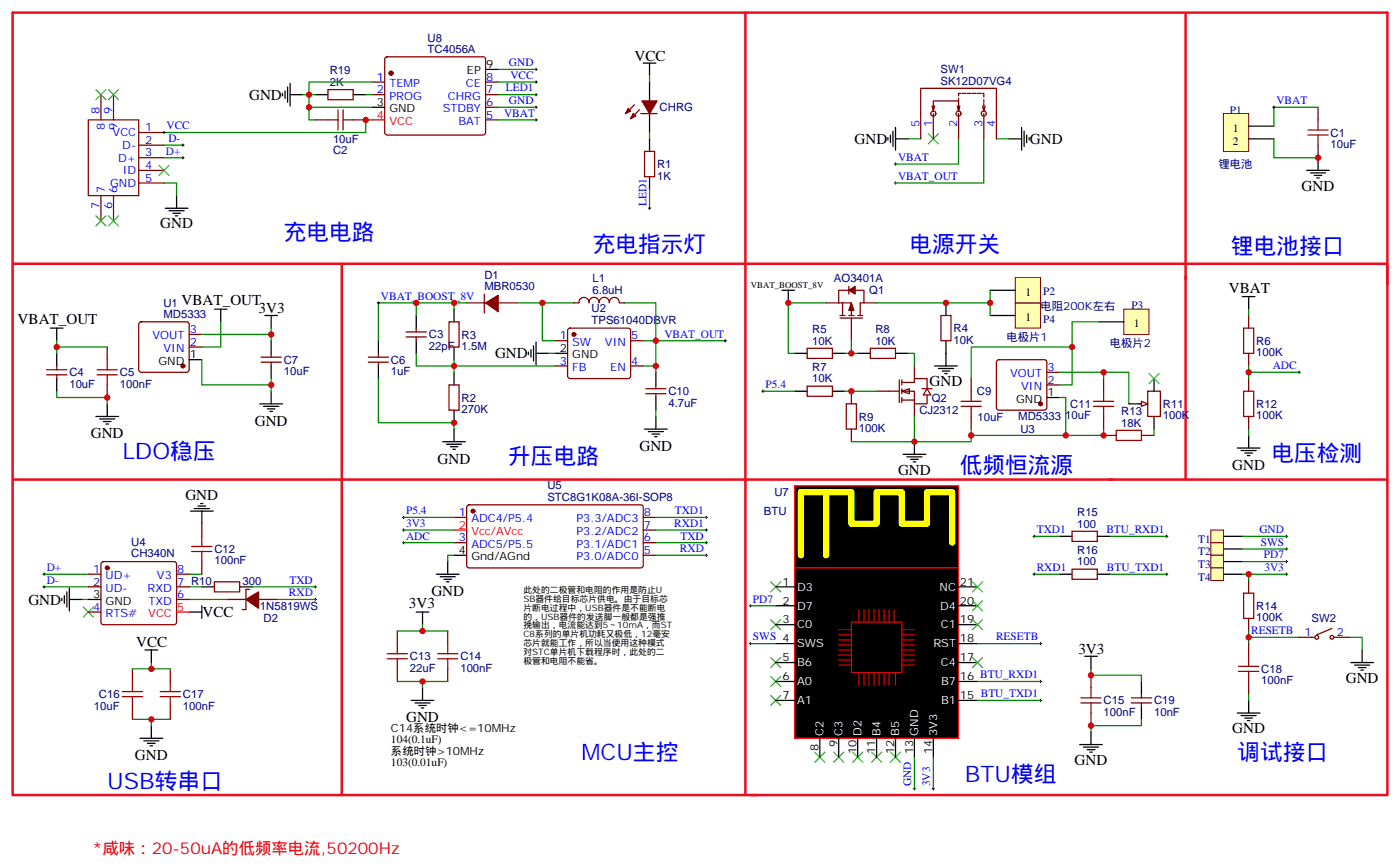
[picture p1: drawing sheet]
<svg xmlns="http://www.w3.org/2000/svg" width="392mm" height="242mm" viewBox="0 0 392 242" stroke-linecap="round" stroke-linejoin="round" font-family="sans-serif">
<path d="M208.5 3.5v74.1M331.6 3.9v130.2M3.9 73.7h384.2M95.6 73.7v148.5M208.5 78v144.2M388.1 79.4v-75.9h-384.6v218.7h208.2M388.1 74.1v148.1h-178.2M3.9 134.1h383.8" fill="none" stroke="#ed0d21" stroke-width=".71"/>
<path d="M342.2 31.8h7v10.5h-7z" fill="#ffffb0" stroke="#800000" stroke-width=".28"/>
<path d="M349.2 35.3h7.1M349.2 38.8h7.1M342.2 153.5h5.3" fill="none" stroke="#000" stroke-width=".35"/>
<path d="M338.7 151.7h3.5v3.5h-3.5z" fill="#ffffb0" stroke="#800000" stroke-width=".28"/>
<path d="M342.2 157h5.3" fill="none" stroke="#000" stroke-width=".35"/>
<path d="M338.7 155.2h3.5v3.6h-3.5z" fill="#ffffb0" stroke="#800000" stroke-width=".28"/>
<path d="M342.2 160.5h5.3" fill="none" stroke="#000" stroke-width=".35"/>
<path d="M338.7 158.8h3.5v3.5h-3.5z" fill="#ffffb0" stroke="#800000" stroke-width=".28"/>
<path d="M342.2 149.9h5.3" fill="none" stroke="#000" stroke-width=".35"/>
<g fill="#ffffb0" stroke="#800000" stroke-width=".28">
<path d="M338.7 148.2h3.5v3.5h-3.5z"/>
<path d="M284 84.7h7v7h-7z"/>
</g>
<path d="M276.9 88.2h7.1" fill="none" stroke="#000" stroke-width=".35"/>
<path d="M314.3 86.4h7.1v7.1h-7.1z" fill="#ffffb0" stroke="#800000" stroke-width=".28"/>
<path d="M307.3 90h7" fill="none" stroke="#000" stroke-width=".35"/>
<path d="M284 77.6h7v7.1h-7z" fill="#ffffb0" stroke="#800000" stroke-width=".28"/>
<g fill="none" stroke="#000" stroke-width=".35">
<path d="M135.8 19.4h3.5M179.9 17.6h3.5M181.7 17.6v3.6M79 26.1v.7M79.7 25.4v2.1M80.4 24.3v4.3M81.1 26.5h3.6M81.1 23.3v6.3M88.2 26.5h3.5M98.8 26.5h3.5M104.1 30h3.5M181.7 38.8v3.5"/>
<path d="M248.4 38.5v.7M249.1 37.7v2.2M249.8 36.7v4.2M250.5 38.8h3.5M250.5 35.6v6.4M282.2 38.8h3.6M285.8 35.6v6.4M286.5 36.7v4.2M287.2 37.7v2.2M287.9 38.5v.7M181.7 49.4v3.5M14.1 91.7h3.5"/>
<path d="M15.9 91.7v3.5M15.9 98.8v3.5M60 86.4h3.5M61.7 86.4v3.6M74.1 88.2h3.5M75.8 88.2v3.5M75.8 95.2v3.6M105.8 95.2v3.6M116.4 88.2v3.5M116.4 95.2v3.6M127 86.4v3.6M127 97v3.5"/>
<path d="M147.8 98.4v.7M148.5 97.7v2.1M149.2 96.7v4.2M149.9 98.8h3.6M149.9 95.6v6.4M155.2 98.8h3.5M222.2 98.8h3.6M232.8 98.8h3.6M239.9 98.8h3.5M250.5 98.8h3.5M264.6 84.7v3.5M264.6 95.2v3.6"/>
<path d="M276.9 81.1h7.1M15.9 105.8v3.6M26.8 116.4h6.4M27.9 117.1h4.2M28.9 117.8h2.1M29.6 118.5h.7M30 112.9v3.5M52.9 100.5h3.5M72.7 112.9h6.3M73.7 113.6h4.3M74.8 114.3h2.1M75.5 115h.7"/>
<path d="M75.8 102.3v3.5M75.8 109.4v3.5M105.8 102.3v3.5M127 104.1v3.5M127 114.7v3.5M127 119.9v3.6M180.3 119.9h6.3M183.4 104.1v3.5M183.4 111.1v3.6M183.4 116.4v3.5M222.2 109.4h3.6M232.8 109.4h3.6"/>
<path d="M292.8 111.1h3.5M123.8 123.5h6.4M124.9 124.2h4.2M125.9 124.9h2.2M126.6 125.6h.8M181.3 120.6h4.3M182.4 121.4h2.1M183.1 122.1h.7"/>
</g>
<g fill="#870000" stroke="#870000" stroke-width=".35">
<path d="M135.8 84.7l3.5-2.1v4.5z"/>
<path d="M238.1 84.7l.7 2.1h-1.4z"/>
<path d="M237.4 81.1l1.8-1v2.1z"/>
<circle cx="109.4" cy="20.5" r=".53"/>
<circle cx="51.2" cy="102.3" r=".53"/>
<circle cx="160.5" cy="93.5" r=".53"/>
<circle cx="291" cy="112.9" r=".53"/>
</g>
<g fill="none" stroke="#870000" stroke-width=".35">
<path d="M107.8 16.1l.5-.2h26.8l.5 .2 .2 .5v20.4l-.2 .5-.5 .2h-26.8l-.5-.2-.2-.5v-20.4zM88.2 33.5h3.5M91.7 25h7.1v2.9h-7.1zM98.8 33.5h3.5M104.1 22.9h3.5M104.1 26.5h3.5M135.8 22.9h3.5M135.8 26.5h3.5M135.8 33.5h3.5M135.8 30h3.5M368.7 30v3.5M180.3 42.3h2.8v7.1h-2.8z"/>
<path d="M368.7 40.6v3.5M30 97v3.5M39 90.2l.5-.2h12.7l.5 .2 .2 .5v12.7l-.2 .5-.5 .2h-12.7l-.5-.3-.2-.4v-12.7zM52.9 97h3.5M52.9 93.5h3.5M73 99.8h5.7M75.8 98.8v1M103 99.8h5.7M105.8 98.8v1M113.6 94.2h5.6M113.6 92.8h5.6M116.4 91.7v1.1"/>
<path d="M116.4 94.2v1M125.6 90h2.8v7h-2.8zM130.5 84.7h5.3M135.5 82.2v5.3M139.3 84.7h5.3M155.2 95.2h3.5M159 91.9l.5-.2h16.2l.5 .2 .2 .5v12.7l-.2 .5-.5 .2h-16.2l-.5-.2-.3-.5v-12.7zM160.5 84.7h1.4M167.6 84.6a1.41 1.41 0 0 0-1.5-1.5 1.41 1.41 0 0 0-1.4 1.5 1.41 1.41 0 0 0-1.4-1.5 1.41 1.41 0 0 0-1.4 1.5M167.6 84.6a1.41 1.41 0 0 1 1.4-1.5 1.41 1.41 0 0 1 1.4 1.5M170.4 84.6a1.38 1.38 0 0 1 1.4-1.5 1.38 1.38 0 0 1 1.4 1.5M173.2 84.7h1.4"/>
<path d="M176.4 95.2h3.5M225.8 97.4h7v2.8h-7zM231.1 84.7h3.5M234.6 84.7h3.5v3.5M234.9 88.9h6.4M234.9 88.2h1.5M235.7 84.7v3.5M237.4 81.1h-2.8v3.6M237.4 80.1v2.1M237.4 88.2h1.4M238.1 88.9v6.3M239.2 81.1h2.5v3.6h-1.1v3.5"/>
<path d="M239.9 88.2h1.4M241.7 84.7h3.5M243.4 97.4h7.1v2.8h-7.1zM263.2 88.2h2.8v7h-2.8zM13.1 104.8h5.6M13.1 103.4h5.6M15.9 102.3v1.1M15.9 104.8v1M30 107.6v3.5M73 101.2h5.7M75.8 101.2v1.1M103 101.2h5.7"/>
<path d="M105.8 101.2v1.1M125.6 107.6h2.8v7.1h-2.8zM155.2 102.3h3.5M176.4 102.3h3.5M180.6 110.1h5.7M180.6 108.7h5.7M183.4 107.6v1.1M183.4 110.1v1M225.8 107.9h7v2.9h-7zM238.1 109.4v3.5M238.1 119.9v3.6M278.9 100.7l.5-.2h12.7l.5 .2 .2 .5v12.7l-.2 .5-.5 .3h-12.7l-.5-.3-.2-.5v-12.7z"/>
<path d="M292.8 107.6h3.5M292.8 104.1h3.5"/>
</g>
<path d="M104.1 33.5h3.5" fill="none" stroke="#f00" stroke-width=".35"/>
<g fill="none" stroke="#008700" stroke-width=".35">
<path d="M139.3 19.4h10.6M84.7 26.5h3.5M86.4 30v3.5h1.8M102.3 26.5h1.8M104.1 22.9h-17.7v7.1h17.7M139.3 33.5h10.6M139.3 30h10.6M139.3 26.5h10.6M139.3 22.9h10.6M254 38.8h3.5M268.1 38.8v7.1h-17.6M275.2 38.8v12.4h-24.7"/>
<path d="M278.7 38.8h3.5M356.3 38.8v5.3h12.4M368.7 30h-12.4v5.3M181.7 52.9v5.3M15.9 95.2v3.6M15.9 97h14.1M61.7 90v7h-5.3M75.8 91.7v1.8h-19.4M116.4 98.8v3.5h38.8M116.4 84.7v3.5M127 84.7v1.7M130.5 84.7h-24.7v10.5"/>
<path d="M144.6 84.7h15.9M151.7 84.7v10.5h3.5M153.5 98.8h1.7M174.6 84.7h8.8v19.4M179.9 95.2h22.9M15.9 109.4v1.7h14.1v1.8M56.4 100.5v7.1h19.4v-1.8M105.8 105.8v12.4h21.2v1.7M127 100.5v3.6M179.9 102.3h3.5M183.4 114.7v1.7"/>
</g>
<g fill="none" stroke="#a10000" stroke-width=".35">
<path d="M91.7 33.5h2.8M94.5 30.7v5.6M96 30.7v5.6M96 33.5h2.8M365.8 37.7h5.7M365.8 36.3h5.7M368.7 33.5v2.8M368.7 37.7v2.9M27.2 104.8h5.6M27.2 103.4h5.6M30 100.5v2.9M30 104.8v2.8"/>
<path d="M236.7 112.9h2.8v7h-2.8z"/>
</g>
<g fill="none" stroke="#000" stroke-width=".28">
<path d="M149.6 19.4h.7M149.9 19.1v.7M149.6 30h.7M149.6 33.5h.7M149.6 26.5h.7M149.6 22.9h.7M149.9 22.6v.7M149.9 26.1v.7M149.9 29.6v.7M149.9 33.2v.7M356 30h.7M356.3 29.6v.7"/>
<path d="M181.3 58.2h.7M181.7 57.9v.7M250.1 45.9h.7M250.1 51.2h.7M250.5 45.5v.7M250.5 50.8v.7M105.5 84.7h.7M105.8 84.3v.7M202.5 95.2h.7M202.8 94.9v.7"/>
</g>
<path d="M259.6 37.4l2.9 2.8M262.5 37.4l-2.9 2.8" fill="none" stroke="#3c3" stroke-width=".35"/>
<g fill="#fff" stroke="#870000" stroke-width=".35">
<path d="M252.2 109.4l2.2-.7v1.4z"/>
<path d="M259.3 108.7l1 1.7h-2.1z"/>
</g>
<g fill="none" stroke="#870000" stroke-width=".35">
<path d="M349.2 88.2v3.5M349.2 98.8v3.5M245.2 109.4h6.3M251.5 106.2v6.3M252.2 106.9h3.6v-1.1h3.5v2.9M252.2 109.4h3.6v3.5h3.5v-2.5M252.2 111.8h3.6M252.2 106.2v1.4M252.2 108.7v1.4M252.2 111.1v1.4M255.8 102.3v3.5M255.8 112.9v3.5"/>
<path d="M257.9 108.7h2.8M271.6 105.8v3.6M271.6 116.4v3.5M308.7 105.8v3.6M308.7 116.4v3.5M318.6 112.9h1.7M321 109.4h3.6v7h-3.6zM349.2 105.8v3.6M349.2 116.4v3.5M56.4 146.4v3.5M56.4 157v3.5M60 162.6h7v2.9h-7z"/>
<path d="M63.5 167.6h5.3M69.8 164.7h-1v5.7h-1.1M72.3 167.6h5.3M111.1 176.4v3.5M125.2 176.4v3.5M37 187v3.5M37 197.6v3.5M47.6 187v3.5M47.6 197.6v3.5M111.1 187v3.5M125.2 187v3.5"/>
</g>
<g fill="none" stroke="#000" stroke-width=".35">
<path d="M218.7 81.1h3.5M220.5 81.1v3.6M264.6 98.8v3.5M347.5 82.9h3.5M349.2 82.9v3.5M261.4 102.3h6.4M262.5 103h4.2M263.5 103.7h2.1M264.2 104.4h.7M315.7 112.9h3.6M322.8 105.8v3.6M322.8 116.4v3.5"/>
<path d="M252.6 127h6.3M253.6 127.7h4.3M254.7 128.4h2.1M255.4 129.1h.7M255.8 123.5v3.5M346.1 125.2h6.3M347.1 125.9h4.3M348.2 126.6h2.1M348.9 127.4h.7M349.2 121.7v3.5M53.3 142.9h6.3M54.3 142.2h4.3"/>
<path d="M55.4 141.5h2.1M56.1 140.8h.7M56.4 142.9v3.5M125.2 157v3.5M17.3 167.2v.7M18 166.5v2.1M18.7 165.5v4.2M19.4 167.6h3.5M19.4 164.4v6.3M56.4 164h3.6M67 164h3.6M116.4 171.1h3.5"/>
<path d="M118.2 171.1v3.5M122.1 160.5h6.3M123.1 161.2h4.3M124.2 161.9h2.1M124.9 162.6h.7M115 195.8h6.4M116.1 196.5h4.2M117.1 197.2h2.1M117.8 197.9h.7M118.2 192.3v3.5M39.2 206.4h6.3M40.2 207.1h4.2"/>
<path d="M41.3 207.8h2.1M42 208.5h.7M42.3 202.8v3.6"/>
</g>
<g fill="none" stroke="#008700" stroke-width=".35">
<path d="M231.1 84.7h-10.6v14.1h1.7M236.4 98.8h3.5M238.1 95.2v3.6M245.2 84.7h31.7M254 98.8h1.8v3.5M276.9 81.1v7.1M307.3 90h-7.4v7M349.2 86.4v1.8M213.4 109.4h8.8M236.4 109.4h8.8M255.8 116.4v7.1h-17.7M271.6 119.9v1.8h37.1v-1.8"/>
<path d="M271.6 105.8v-8.8h28.3v10.6h-3.6M296.3 104.1h19.4v8.8M296.3 111.1h1.8v10.6M308.7 104.1v1.7M349.2 102.3v3.5M349.2 119.9v1.8M349.2 104.1h14.2M127 155.2h-1.8v1.8M12.3 160.5h12.4M12.3 164h12.4M22.9 167.6h1.8M52.9 160.5h3.5"/>
<path d="M52.9 164h3.5M52.9 167.6h10.6M70.6 164h17.6M77.6 167.6h10.6M111.1 176.4h14.1M118.2 174.6v1.8M37 187h10.6M42.3 185.2v1.8M111.1 190.5h14.1M118.2 190.5v1.8M37 201.1h10.6M42.3 201.1v1.7"/>
</g>
<path d="M213.1 109.4h.7M213.4 109v.7M363 104.1h.7M363.4 103.7v.7M12 160.5h.7M12 164h.7M12.3 160.2v.7M12.3 163.7v.7M87.8 164h.7M87.8 167.6h.7M88.2 163.7v.7M88.2 167.2v.7" fill="none" stroke="#000" stroke-width=".28"/>
<path d="M23.3 169.7l2.8 2.8M26.1 169.7l-2.8 2.8" fill="none" stroke="#3c3" stroke-width=".35"/>
<path d="M68.8 167.6l3.5-2.1v4.5z" fill="#870000" stroke="#870000" stroke-width=".35"/>
<g fill="none" stroke="#a10000" stroke-width=".35">
<path d="M347.8 91.7h2.9v7.1h-2.9zM268.8 112.2h5.7M268.8 113.6h5.7M271.6 109.4v2.8M271.6 113.6v2.8M305.9 112.2h5.6M305.9 113.6h5.6M308.7 109.4v2.8M308.7 113.6v2.8M347.8 109.4h2.9v7h-2.9zM53.6 154.2h5.7M53.6 152.8h5.7"/>
<path d="M56.4 149.9v2.9M56.4 154.2v2.8M111.1 179.9v2.8M125.2 179.9v2.8M34.2 194.7h5.7M34.2 193.3h5.7M37 190.5v2.8M37 194.7v2.9M44.8 194.7h5.6M44.8 193.3h5.6M47.6 190.5v2.8M47.6 194.7v2.9"/>
<path d="M108.3 184.1h5.6M108.3 182.7h5.6M111.1 184.1v2.9M122.4 184.1h5.7M122.4 182.7h5.7M125.2 184.1v2.9"/>
</g>
<path d="M319.3 112.2l1.7 .7-1.7 .7z" fill="#f0f0f0" stroke="#870000" stroke-width=".35"/>
<path d="M312.2 120.3h7.1v2.8h-7.1zM347.8 165.8h2.9v7.1h-2.9zM302.3 196.5h5.7M302.3 195.1h5.7M305.2 192.3v2.8M305.2 196.5v2.8M346.4 187.7h5.7M346.4 186.3h5.7M349.2 183.4v2.9M349.2 187.7v2.8" fill="none" stroke="#a10000" stroke-width=".35"/>
<g fill="none" stroke="#870000" stroke-width=".35">
<path d="M24.7 33.5h14.1v21.2h-14.1zM28.2 26.5v7M31.7 26.5v7M38.8 37h7.1M177.4 29.3l-2.4 2.5M178.9 30.7l-2.5 2.5M179.2 31.8h4.6M257.5 38.8v-14.1h21.2v14.1M260.7 29.6l.4 1.4M261.1 31.8v7M261.4 29.6l-.3 1.4M267.8 29.6l.3 1.4"/>
<path d="M268.1 27.5v.7M268.1 31.8v7M268.5 29.6l-.4 1.4v-2.8h-7v2.8M268.8 26.1h-.7v.7M269.2 26.1h1M270.6 26.1h1M272 26.1h1M273.4 26.1h1.1M274.8 26.1h.4v1.1M274.8 29.6l.4 1.4M275.2 27.9v.7M275.2 28.9v.7"/>
<path d="M275.2 31.8v7M275.5 29.6l-.3 1.4v-1M28.2 54.7v7M31.7 54.7v7M38.8 40.6h7.1M38.8 44.1h7.1M38.8 47.6h7.1M38.8 51.2h7.1M308.7 121.7h3.5M319.3 121.7h3.5M28.5 157.2l.4-.2h19.8l.5 .2 .2 .5v16.2l-.2 .5-.5 .2h-19.8l-.5-.2-.2-.5v-16.2zM127 144.6h3.5"/>
<path d="M127 151.7h3.5M130.8 141.3l.4-.2 48.3 .1 .4 .6v16.5l-.7 .5-48.2-.1-.5-.7v-16.2zM179.9 144.6h3.5M179.9 151.7h3.5M179.9 155.2h3.5M179.9 148.2h3.5M299.9 148.5h7v2.8h-7zM299.9 159.1h7v2.8h-7zM24.7 160.5h3.5M24.7 164h3.5M24.7 171.1h3.5M49.4 160.5h3.5"/>
<path d="M49.4 164h3.5M49.4 167.6h3.5M349.2 162.3v3.5M349.2 172.9v3.5M349.2 179.9v3.5M363.4 178.2h4.2M372.5 175.7l-4.2 1.7M373.2 178.2h4.3M305.2 188.7v3.6M305.2 199.3v3.5M316.4 196.5h5.7M316.4 195.1h5.7"/>
<path d="M319.3 194v1.1M319.3 196.5v1.1M349.2 190.5v3.5"/>
<circle cx="261.1" cy="31.7" r=".71"/>
<circle cx="268.1" cy="31.7" r=".71"/>
<circle cx="275.2" cy="31.7" r=".71"/>
<circle cx="368.3" cy="178.2" r=".53"/>
<circle cx="372.5" cy="178.2" r=".53"/>
</g>
<g fill="none" stroke="#008700" stroke-width=".35">
<path d="M104.1 33.5h-1.8v3.5h-56.4M181.7 21.2v1.7M181.7 37v1.8M45.9 51.2h3.5v3.5M45.9 40.6h5.3M45.9 44.1h5.3M75.8 93.5v1.7M75.8 107.6v1.8M322.8 119.9v1.8M271.6 121.7v1.8h-15.8M112.9 151.7h14.1M112.9 148.2h14.1"/>
<path d="M112.9 144.6h14.1M183.4 151.7h14.2M183.4 148.2h14.2M183.4 144.6h14.2M183.4 155.2h14.2M289.3 149.9h7M310.4 149.9h15.9M347.5 149.9h12.3M347.5 153.5h12.3M347.5 157h12.3M209.9 169.3h7.1M209.9 179.9h7.1"/>
<path d="M273.4 179.9h17.6M289.3 160.5h7M310.4 160.5h15.9M347.5 160.5h12.3M349.2 160.5v1.8M349.2 176.4v3.5M349.2 178.2h14.2M377.5 178.2h3.5v3.5M273.4 195.8h17.6M273.4 190.5h17.6M305.2 187v1.7h14.1v1.8M349.2 194v1.8"/>
<path d="M255.8 211.7v8.8M261.1 211.7v8.8M319.3 201.1v1.7h-14.1v1.8"/>
</g>
<g fill="none" stroke="#3c3" stroke-width=".35">
<path d="M26.8 25l2.8 2.9M29.6 25l-2.8 2.9M30.3 25l2.9 2.9M33.2 25l-2.9 2.9M44.4 46.2l2.9 2.8M47.3 46.2l-2.9 2.8M26.8 60.3l2.8 2.8M29.6 60.3l-2.8 2.8M30.3 60.3l2.9 2.8M33.2 60.3l-2.9 2.8M321.4 104.4l2.8 2.8M324.2 104.4l-2.8 2.8"/>
<path d="M215.5 162.6l2.9 2.9M215.5 173.2l2.9 2.8M218.4 162.6l-2.9 2.9M218.4 173.2l-2.9 2.8M272 162.6l2.8 2.9M272 167.9l2.8 2.8M272 173.2l2.8 2.8M274.8 162.6l-2.8 2.9M274.8 167.9l-2.8 2.8M274.8 173.2l-2.8 2.8M215.5 183.8l2.9 2.8M215.5 189.1l2.9 2.8"/>
<path d="M215.5 194.4l2.9 2.8M218.4 183.8l-2.9 2.8M218.4 189.1l-2.9 2.8M218.4 194.4l-2.9 2.8M272 183.8l2.8 2.8M274.8 183.8l-2.8 2.8M227.9 210.3l2.8 2.8M230.7 210.3l-2.8 2.8M233.2 210.3l2.8 2.8M236 210.3l-2.8 2.8M238.5 210.3l2.8 2.8M241.3 210.3l-2.8 2.8"/>
<path d="M243.8 210.3l2.8 2.8M246.6 210.3l-2.8 2.8M249.1 210.3l2.8 2.8M251.9 210.3l-2.8 2.8"/>
</g>
<g fill="#870000" stroke="#870000" stroke-width=".35">
<path d="M179.6 28.2h4.2l-2.1 3.6z"/>
<path d="M177.1 31.8l.7 .7-1.4 .7z"/>
<path d="M175.7 30.3l.7 .7-1.4 .8z"/>
<circle cx="132.3" cy="142.9" r=".53"/>
<circle cx="30" cy="158.8" r=".53"/>
</g>
<path d="M127 148.2h3.5M222.2 158.8h45.9M49.4 171.1h3.5" fill="none" stroke="#f00" stroke-width=".35"/>
<g fill="none" stroke="#000" stroke-width=".35">
<path d="M181.7 22.9v5.3M181.7 31.8v5.2M46.2 58.2h6.4M47.3 58.9h4.2M48.3 59.6h2.1M49.4 54.7v3.5M365.5 47.6h6.3M366.5 48.3h4.3M367.6 49h2.1M368.3 49.7h.7M368.7 44.1v3.5M49 60.3h.7"/>
<path d="M127 155.2h3.5M296.3 149.9h3.6M306.9 149.9h3.5M24.7 167.6h3.5M52.9 171.1h3.5M56.4 169.3v3.6M217 164h5.2M217 169.3h5.2M217 174.6h5.2M217 179.9h5.2M268.1 164h5.3M268.1 169.3h5.3"/>
<path d="M268.1 174.6h5.3M268.1 179.9h5.3M296.3 160.5h3.6M306.9 160.5h3.5M40.6 181.7h3.5M42.3 181.7v3.5M217 195.8h5.2M217 190.5h5.2M217 185.2h5.2M268.1 195.8h5.3M268.1 190.5h5.3M268.1 185.2h5.3"/>
<path d="M303.4 183.4h3.5M305.2 183.4v3.6M319.3 190.5v3.5M319.3 197.6v3.5M346.1 199.3h6.3M349.2 195.8v3.5M377.8 185.2h6.4M378.9 185.9h4.2M379.9 186.6h2.2M380.6 187.3h.8M381 181.7v3.5M229.3 206.4v5.3"/>
<path d="M234.6 206.4v5.3M239.9 206.4v5.3M245.2 206.4v5.3M250.5 206.4v5.3M255.8 206.4v5.3M261.1 206.4v5.3M302 208.1h6.3M303 208.8h4.3M304.1 209.5h2.1M304.8 210.3h.7M305.2 204.6v3.5M347.1 200h4.3"/>
<path d="M348.2 200.7h2.1M348.9 201.4h.7"/>
</g>
<g fill="none" stroke="#000" stroke-width=".28">
<path d="M45.5 37h.7M45.9 36.7v.7M50.8 44.1h.7M50.8 40.6h.7M51.2 40.2v.7M51.2 43.7v.8M112.5 144.6h.7M112.5 151.7h.7M112.5 148.2h.7M112.9 144.3v.7M112.9 147.8v.7M112.9 151.3v.7"/>
<path d="M197.2 144.6h.7M197.2 151.7h.7M197.2 148.2h.7M197.2 155.2h.7M197.6 144.3v.7M197.6 147.8v.7M197.6 151.3v.7M197.6 154.9v.7M288.9 149.9h.7M289.3 149.6v.7M326 149.9h.7M326.3 149.6v.7"/>
<path d="M359.5 149.9h.7M359.5 153.5h.7M359.5 157h.7M359.8 149.6v.7M359.8 153.1v.7M359.8 156.6v.7M209.5 169.3h.8M209.5 179.9h.8M209.9 169v.7M209.9 179.6v.7M288.9 160.5h.7M289.3 160.2v.7"/>
<path d="M290.7 179.9h.7M291 179.6v.7M326 160.5h.7M326.3 160.2v.7M348.9 178.2h.7M349.2 177.8v.7M359.5 160.5h.7M359.8 160.2v.7M290.7 195.8h.7M290.7 190.5h.7M291 190.1v.8M291 195.4v.7"/>
<path d="M255.4 220.5h.7M255.8 220.1v.7M260.7 220.5h.7M261.1 220.1v.7"/>
</g>
<path d="M222.2 135.8h45.9v70.6h-45.9z" fill="#000" stroke="#f00" stroke-width=".35"/>
<path d="M231.1 137.6v17.6M266.3 151.7v-14.1h-7v8.8h-7.1v-8.8h-7v8.8h-7.1v-8.8h-14.1v17.6" fill="none" stroke="#ff0" stroke-width="1.8"/>
<g fill="none" stroke="#c00" stroke-width=".35">
<path d="M234.6 178.9h3.5M234.6 177.4h3.5M234.6 176h3.5M238.1 173.9h14.1v14.1h-14.1zM240.2 170.4v3.5M241.7 170.4v3.5M243.1 170.4v3.5M244.5 170.4v3.5M245.9 170.4v3.5M247.3 170.4v3.5M248.7 170.4v3.5M250.1 170.4v3.5"/>
<path d="M252.2 178.9h3.6M252.2 177.4h3.6M252.2 176h3.6M234.6 185.9h3.5M234.6 184.5h3.5M234.6 183.1h3.5M234.6 181.7h3.5M234.6 180.3h3.5M240.2 188v3.6M241.7 188v3.6M243.1 188v3.6M244.5 188v3.6"/>
<path d="M245.9 188v3.6M247.3 188v3.6M248.7 188v3.6M250.5 188v3.6M252.2 185.9h3.6M252.2 184.5h3.6M252.2 183.1h3.6M252.2 181.7h3.6M252.2 180.3h3.6"/>
</g>
<g fill="#c00">
<circle cx="86.4" cy="26.5" r=".88"/>
<circle cx="86.4" cy="30" r=".88"/>
<circle cx="15.9" cy="97" r=".88"/>
<circle cx="30" cy="111.1" r=".88"/>
<circle cx="116.4" cy="84.7" r=".88"/>
<circle cx="127" cy="84.7" r=".88"/>
<circle cx="127" cy="118.2" r=".88"/>
<circle cx="127" cy="102.3" r=".88"/>
<circle cx="151.7" cy="84.7" r=".88"/>
<circle cx="183.4" cy="95.2" r=".88"/>
<circle cx="183.4" cy="102.3" r=".88"/>
<circle cx="255.8" cy="123.5" r=".88"/>
<circle cx="238.1" cy="109.4" r=".88"/>
<circle cx="238.1" cy="98.8" r=".88"/>
<circle cx="220.5" cy="84.7" r=".88"/>
<circle cx="264.6" cy="84.7" r=".88"/>
<circle cx="276.9" cy="84.7" r=".88"/>
<circle cx="42.3" cy="201.1" r=".88"/>
<circle cx="42.3" cy="187" r=".88"/>
<circle cx="118.2" cy="190.5" r=".88"/>
<circle cx="118.2" cy="176.4" r=".88"/>
<circle cx="349.3" cy="104.1" r=".88"/>
<circle cx="308.7" cy="104.1" r=".88"/>
<circle cx="299.9" cy="97" r=".88"/>
<circle cx="298.1" cy="121.7" r=".88"/>
<circle cx="349.3" cy="160.5" r=".88"/>
<circle cx="349.3" cy="178.2" r=".88"/>
<circle cx="305.2" cy="202.8" r=".88"/>
<circle cx="305.2" cy="188.7" r=".88"/>
<circle cx="102.3" cy="33.5" r=".88"/>
<circle cx="368.7" cy="44.1" r=".88"/>
<circle cx="308.7" cy="121.7" r=".88"/>
<circle cx="271.6" cy="121.7" r=".88"/>
<circle cx="75.8" cy="93.5" r=".88"/>
<circle cx="75.8" cy="107.6" r=".88"/>
</g>
<g font-size="6.3" fill="#00f">
<text x="79.4" y="67">充电电路</text>
<text x="165.8" y="70.6">充电指示灯</text>
<text x="254.4" y="70.6">电源开关</text>
<text x="344.3" y="70.9">锂电池接口</text>
<text x="34.2" y="128.4">LDO稳压</text>
<text x="142.2" y="129.8">升压电路</text>
<text x="355.6" y="128.8">电压检测</text>
<text x="268.5" y="132.3">低频恒流源</text>
<text x="162.6" y="212.4">MCU主控</text>
<text x="346.1" y="212.4">调试接口</text>
<text x="30" y="220.5">USB转串口</text>
<text x="269.9" y="218.7">BTU模组</text>
</g>
<text font-size="4.6" fill="#f00" x="25.8" y="238.8">*咸味：20-50uA的低频率电流,50200Hz</text>
<g font-size="4.2">
<text x="177.4" y="16.9">VCC</text>
<text x="69.7" y="27.9">GND</text>
<text x="239" y="40.2">GND</text>
<text x="288" y="40.2">GND</text>
<text x="364.1" y="53.3">GND</text>
<text x="44.8" y="63.9">GND</text>
<text x="343.7" y="81.8">VBAT</text>
<text x="50.8" y="85.4">VBAT_OUT</text>
<text x="72.3" y="87.5">3V3</text>
<text x="4.9" y="90.6">VBAT_OUT</text>
<text x="138.5" y="100.2">GND</text>
<text x="260" y="107.9">GND</text>
<text x="71.3" y="119">GND</text>
<text x="25.4" y="122.5">GND</text>
<text x="122.4" y="129.6">GND</text>
<text x="178.9" y="126">GND</text>
<text x="344.7" y="131.3">GND</text>
<text x="251.2" y="132.6">GND</text>
<text x="51.9" y="139.7">GND</text>
<text x="120.6" y="166.6">GND</text>
<text x="7.9" y="169">GND</text>
<text x="56.6" y="172.5">VCC</text>
<text x="114.4" y="170">3V3</text>
<text x="38.1" y="181">VCC</text>
<text x="301.6" y="182.7">3V3</text>
<text x="376.4" y="190.9">GND</text>
<text x="113.6" y="201.9">GND</text>
<text x="344.7" y="205">GND</text>
<text x="37.7" y="212.5">GND</text>
<text x="300.6" y="213.8">GND</text>
</g>
<g font-size="3.2" fill="#000080">
<text x="119.6" y="11.6">U8</text>
<text x="119.6" y="14.8">TC4056A</text>
<text x="92.2" y="24">2K</text>
<text x="92.2" y="20.8">R19</text>
<text x="263" y="23.6">SK12D07VG4</text>
<text x="263" y="20.4">SW1</text>
<text x="184.5" y="31.1">CHRG</text>
<text x="344" y="31.8">P1</text>
<text x="93.1" y="39.9">10uF</text>
<text x="372.2" y="41.4">10uF</text>
<text x="372.2" y="38.2">C1</text>
<text x="93.1" y="43.1">C2</text>
<text x="183.8" y="47">R1</text>
<text x="340.8" y="46.9">锂电池</text>
<text x="183.8" y="50.2">1K</text>
<text x="135.5" y="77.9">D1</text>
<text x="135.5" y="81.1">MBR0530</text>
<text x="165.7" y="82.1">6.8uH</text>
<text x="165.7" y="78.9">L1</text>
<text x="233.3" y="78.7">AO3401A</text>
<text x="243.1" y="82.3">Q1</text>
<text x="291.7" y="82.6">P2</text>
<text x="45.7" y="88.9">MD5333</text>
<text x="45.7" y="85.7">U1</text>
<text x="165.5" y="87.3">U2</text>
<text x="291" y="86.8">电阻200K左右</text>
<text x="316.4" y="86.4">P3</text>
<text x="119.9" y="94.6">C3</text>
<text x="129.1" y="94.6">R3</text>
<text x="165.5" y="90.5">TPS61040DBVR</text>
<text x="227.2" y="93.1">R5</text>
<text x="244.8" y="93.1">R8</text>
<text x="266.7" y="92.9">R4</text>
<text x="281.5" y="95.2">电极片1</text>
<text x="291.7" y="90.3">P4</text>
<text x="79.4" y="101.7">C7</text>
<text x="109.4" y="101.7">C6</text>
<text x="119.9" y="97.8">22pF</text>
<text x="129.1" y="97.8">1.5M</text>
<text x="227.2" y="96.3">10K</text>
<text x="244.8" y="96.3">10K</text>
<text x="266.7" y="96.1">10K</text>
<text x="310.4" y="97">电极片2</text>
<text x="351.4" y="99.6">100K</text>
<text x="351.4" y="96.4">R6</text>
<text x="19.4" y="105.2">C4</text>
<text x="33.5" y="105.2">C5</text>
<text x="79.4" y="104.9">10uF</text>
<text x="109.4" y="104.9">1uF</text>
<text x="227.2" y="106.9">10K</text>
<text x="227.2" y="103.7">R7</text>
<text x="19.4" y="108.4">10uF</text>
<text x="33.5" y="108.4">100nF</text>
<text x="129.1" y="112.3">R2</text>
<text x="187" y="113.7">4.7uF</text>
<text x="187" y="110.5">C10</text>
<text x="260.6" y="112.3">Q2</text>
<text x="273.2" y="110.5">C9</text>
<text x="129.1" y="115.5">270K</text>
<text x="240.2" y="117.6">R9</text>
<text x="257.1" y="115.8">CJ2312</text>
<text x="273.4" y="117.5">10uF</text>
<text x="284.8" y="117.5">MD5333</text>
<text x="297.9" y="117.2">10uF</text>
<text x="299.3" y="114">C11</text>
<text x="313.6" y="119.2">18K</text>
<text x="313.6" y="116">R13</text>
<text x="325.3" y="117.2">100K</text>
<text x="325.3" y="114">R11</text>
<text x="351.4" y="117.2">100K</text>
<text x="351.4" y="114.1">R12</text>
<text x="240.2" y="120.7">100K</text>
<text x="285.4" y="121.1">U3</text>
<text x="153.1" y="136.8">U5</text>
<text x="153.1" y="140">STC8G1K08A-36I-SOP8</text>
<text x="216.6" y="138.7">U7</text>
<text x="213.7" y="144">BTU</text>
<text x="301.3" y="147.5">100</text>
<text x="301.3" y="144.3">R15</text>
<text x="36.7" y="155.8">CH340N</text>
<text x="36.7" y="152.5">U4</text>
<text x="60" y="154.6">C12</text>
<text x="301.3" y="154.9">R16</text>
<text x="335.1" y="155.2">T2</text>
<text x="335.1" y="151.7">T1</text>
<text x="60" y="157.8">100nF</text>
<text x="301.3" y="158">100</text>
<text x="335.1" y="158.8">T3</text>
<text x="67.8" y="163.4">300</text>
<text x="335.1" y="162.3">T4</text>
<text x="72.7" y="170.5">1N5819WS</text>
<text x="73.7" y="174">D2</text>
<text x="351.4" y="173.7">100K</text>
<text x="351.4" y="170.5">R14</text>
<text x="366.9" y="174">SW2</text>
<text x="114.7" y="184.6">C13</text>
<text x="128.8" y="184.6">C14</text>
<text x="114.7" y="187.8">22uF</text>
<text x="128.8" y="187.8">100nF</text>
<text x="352.8" y="191.3">100nF</text>
<text x="352.8" y="188.1">C18</text>
<text x="27.7" y="195.1">C16</text>
<text x="51.2" y="195.1">C17</text>
<text x="308.7" y="196.9">C15</text>
<text x="322.8" y="196.9">C19</text>
<text x="26.3" y="198.4">10uF</text>
<text x="51.2" y="198.4">100nF</text>
<text x="308.7" y="200.1">100nF</text>
<text x="322.8" y="200.1">10nF</text>
</g>
<g font-size="3.2" fill="#00f">
<text x="105.4" y="22.6">1</text>
<text x="136" y="22.6">8</text>
<text x="142.4" y="18.5">GND</text>
<text x="142.7" y="22.1">VCC</text>
<text x="105.4" y="26.1">2</text>
<text x="108.9" y="24.3">TEMP</text>
<text x="108.9" y="27.9">PROG</text>
<text x="125.2" y="27.9">CHRG</text>
<text x="130.3" y="24.3">CE</text>
<text x="136" y="29.6">6</text>
<text x="136" y="26.1">7</text>
<text x="141.5" y="25.6">LED1</text>
<text x="142.4" y="29.1">GND</text>
<text x="357" y="29.1">VBAT</text>
<text x="27.9" y="31.8" transform="rotate(-90 27.9 31.8)">8</text>
<text x="31.4" y="31.8" transform="rotate(-90 31.4 31.8)">9</text>
<text x="123.8" y="31.4">STDBY</text>
<text x="128.2" y="34.9">BAT</text>
<text x="136" y="33.2">5</text>
<text x="141" y="32.6">VBAT</text>
<text x="257.2" y="35.5" transform="rotate(-90 257.2 35.5)">5</text>
<text x="260.7" y="35.5" transform="rotate(-90 260.7 35.5)">1</text>
<text x="267.8" y="35.5" transform="rotate(-90 267.8 35.5)">2</text>
<text x="274.8" y="35.5" transform="rotate(-90 274.8 35.5)">3</text>
<text x="278.3" y="35.5" transform="rotate(-90 278.3 35.5)">4</text>
<text x="29.3" y="36.2" transform="rotate(-90 29.3 36.2)">8</text>
<text x="31.5" y="38.1">VCC</text>
<text x="32.8" y="36.2" transform="rotate(-90 32.8 36.2)">9</text>
<text x="34.2" y="41.6">D-</text>
<text x="40.6" y="36.7">1</text>
<text x="40.6" y="40.2">2</text>
<text x="46.6" y="36.2">VCC</text>
<text x="47.1" y="39.7">D-</text>
<text x="33.1" y="45.2">D+</text>
<text x="40.6" y="43.7">3</text>
<text x="40.6" y="47.3">4</text>
<text x="46.4" y="43.2">D+</text>
<text x="251.2" y="45">VBAT</text>
<text x="29.3" y="54" transform="rotate(-90 29.3 54)">7</text>
<text x="30.8" y="52.2">GND</text>
<text x="32.8" y="54" transform="rotate(-90 32.8 54)">6</text>
<text x="34.3" y="48.7">ID</text>
<text x="40.6" y="50.8">5</text>
<text x="251.2" y="50.3">VBAT_OUT</text>
<text x="27.9" y="58.5" transform="rotate(-90 27.9 58.5)">7</text>
<text x="31.4" y="58.5" transform="rotate(-90 31.4 58.5)">6</text>
<text x="180.8" y="57.5" transform="rotate(-90 180.8 57.5)">LED1</text>
<text x="106.5" y="83.8">VBAT_BOOST_8V</text>
<text x="42.7" y="94.9">VOUT</text>
<text x="53.1" y="93.1">3</text>
<text x="156.6" y="94.9">1</text>
<text x="176.6" y="94.9">5</text>
<text x="185.8" y="94.4">VBAT_OUT</text>
<text x="45.7" y="98.4">VIN</text>
<text x="53.1" y="96.7">2</text>
<text x="156.6" y="102">3</text>
<text x="160.1" y="96.7">SW</text>
<text x="169.2" y="96.7">VIN</text>
<text x="176.6" y="102">4</text>
<text x="160.1" y="103.7">FB</text>
<text x="170.7" y="103.7">EN</text>
<text x="282.6" y="105.5">VOUT</text>
<text x="293" y="107.2">2</text>
<text x="293" y="103.7">3</text>
<text x="356" y="103.2">ADC</text>
<text x="214.1" y="108.5">P5.4</text>
<text x="285.6" y="109">VIN</text>
<text x="113.6" y="143.8">P5.4</text>
<text x="188.8" y="143.8">TXD1</text>
<text x="113.6" y="147.3">3V3</text>
<text x="128.3" y="144.3">1</text>
<text x="131.8" y="146.1">ADC4/P5.4</text>
<text x="161.2" y="149.6">P3.2/ADC2</text>
<text x="161.2" y="146.1">P3.3/ADC3</text>
<text x="180.1" y="147.8">7</text>
<text x="180.1" y="144.3">8</text>
<text x="188.6" y="147.3">RXD1</text>
<text x="290" y="149">TXD1</text>
<text x="309.5" y="149.1">BTU_RXD1</text>
<text x="352.3" y="149.1">GND</text>
<text x="113.6" y="150.8">ADC</text>
<text x="128.3" y="151.3">3</text>
<text x="131.8" y="153.1">ADC5/P5.5</text>
<text x="161.2" y="153.1">P3.1/ADC1</text>
<text x="180.1" y="154.9">5</text>
<text x="180.1" y="151.3">6</text>
<text x="190.2" y="154.3">RXD</text>
<text x="190.3" y="150.8">TXD</text>
<text x="352.7" y="152.6">SWS</text>
<text x="13.1" y="159.6">D+</text>
<text x="26" y="160.2">1</text>
<text x="29.5" y="161.9">UD+</text>
<text x="43.9" y="161.9">V3</text>
<text x="49.6" y="160.2">8</text>
<text x="161.2" y="156.6">P3.0/ADC0</text>
<text x="290" y="159.6">RXD1</text>
<text x="309.6" y="159.6">BTU_TXD1</text>
<text x="353.5" y="156.1">PD7</text>
<text x="353.7" y="159.6">3V3</text>
<text x="13.1" y="163.2">D-</text>
<text x="26" y="163.7">2</text>
<text x="29.5" y="165.5">UD-</text>
<text x="41.3" y="165.5">RXD</text>
<text x="49.6" y="167.2">6</text>
<text x="49.6" y="163.7">7 R10</text>
<text x="80.8" y="166.7">RXD</text>
<text x="81" y="163.2">TXD</text>
<text x="26" y="170.7">4</text>
<text x="29.5" y="172.5">RTS#</text>
<text x="41.5" y="169">TXD</text>
<text x="210.6" y="168.5">PD7</text>
<text x="210.6" y="179">SWS 4</text>
<text x="278.6" y="179">RESETB</text>
<text x="350" y="177.3">RESETB</text>
<text x="364.9" y="177.8">1</text>
<text x="373.9" y="177.8">2</text>
<text x="254.9" y="219.8" transform="rotate(-90 254.9 219.8)">GND 13</text>
<text x="260.2" y="219.8" transform="rotate(-90 260.2 219.8)">3V3</text>
</g>
<g font-size="3.2">
<text x="130.6" y="20.8">EP</text>
<text x="136" y="19.1">9</text>
<text x="105.4" y="29.6">3</text>
<text x="108.9" y="31.4">GND</text>
<text x="344.8" y="36.9">1</text>
<text x="344.8" y="40.4">2</text>
<text x="286.8" y="82.7">1</text>
<text x="286.8" y="89.8">1</text>
<text x="317.1" y="91.5">1</text>
<text x="44.3" y="102">GND</text>
<text x="53.1" y="100.2">1</text>
<text x="156.6" y="98.4">2</text>
<text x="160.1" y="100.2">GND</text>
<text x="284.2" y="112.5">GND</text>
<text x="293" y="110.8">1</text>
<text x="128.3" y="154.9">4</text>
<text x="131.8" y="156.6">Gnd/AGnd</text>
<text x="26" y="167.2">3</text>
<text x="218.8" y="163.7">1</text>
<text x="268.5" y="163.7">21</text>
<text x="29.5" y="169">GND</text>
<text x="218.8" y="169">2</text>
<text x="268.5" y="169">20</text>
<text x="218.8" y="174.3">3</text>
<text x="268.5" y="174.3">19</text>
<text x="268.5" y="179.6">18</text>
<text x="218.8" y="184.9">5</text>
<text x="268.5" y="184.9">17</text>
<text x="218.8" y="190.1">6</text>
<text x="268.5" y="190.1">16 BTU_RXD1</text>
<text x="218.8" y="195.4">7</text>
<text x="268.5" y="195.4">15 BTU_TXD1</text>
<text x="109.4" y="204.6">C14系统时钟&lt;=10MHz</text>
<text x="109.4" y="207.8">104(0.1uF)</text>
<text x="229" y="209.8" transform="rotate(-90 229 209.8)">8</text>
<text x="234.2" y="208.7" transform="rotate(-90 234.2 208.7)">9</text>
<text x="109.4" y="211">系统时钟&gt;10MHz</text>
<text x="109.4" y="214.1">103(0.01uF)</text>
<text x="239.5" y="210.8" transform="rotate(-90 239.5 210.8)">10</text>
<text x="244.8" y="210.8" transform="rotate(-90 244.8 210.8)">11</text>
<text x="250.1" y="210.8" transform="rotate(-90 250.1 210.8)">12</text>
<text x="260.7" y="210.8" transform="rotate(-90 260.7 210.8)">14</text>
</g>
<g font-size="3.2" fill="#f00">
<text x="105.4" y="33.2">4</text>
<text x="108.9" y="34.9">VCC</text>
<text x="128.3" y="147.8">2</text>
<text x="131.8" y="149.6">Vcc/AVcc</text>
<text x="41.5" y="172.5">VCC</text>
<text x="49.6" y="170.7">5</text>
</g>
<g font-size="3.2" fill="#fff">
<text x="223" y="165.1">D3</text>
<text x="262.8" y="165.1">NC</text>
<text x="223" y="170.4">D7</text>
<text x="262.9" y="170.4">D4</text>
<text x="223" y="175.7">C0</text>
<text x="263.2" y="175.7">C1</text>
<text x="223" y="181">SWS</text>
<text x="261.1" y="181">RST</text>
<text x="223" y="191.6">A0</text>
<text x="223" y="186.3">B6</text>
<text x="263.2" y="186.3">C4</text>
<text x="263.2" y="191.6">B7</text>
<text x="223" y="196.8">A1</text>
<text x="263.2" y="196.8">B1</text>
<text x="230.4" y="205.7" transform="rotate(-90 230.4 205.7)">C2</text>
<text x="235.7" y="205.7" transform="rotate(-90 235.7 205.7)">C3</text>
<text x="240.9" y="205.7" transform="rotate(-90 240.9 205.7)">D2</text>
<text x="246.2" y="205.7" transform="rotate(-90 246.2 205.7)">B4</text>
<text x="251.5" y="205.7" transform="rotate(-90 251.5 205.7)">B5</text>
<text x="256.8" y="205.7" transform="rotate(-90 256.8 205.7)">GND</text>
<text x="262.1" y="205.7" transform="rotate(-90 262.1 205.7)">3V3</text>
</g>
<g font-size="2.5">
<text x="210" y="80.4">VBAT_BOOST_8V</text>
<text x="146.4" y="165.8">此处的二极管和电阻的作用是防止U</text>
<text x="146.4" y="168.3">SB器件给目标芯片供电。由于目标芯</text>
<text x="146.4" y="170.7">片断电过程中，USB器件是不能断电</text>
<text x="146.4" y="173.2">的，USB器件的发送脚一般都是强推</text>
<text x="146.4" y="175.7">挽输出，电流能达到5～10mA，而ST</text>
<text x="146.4" y="178.2">C8系列的单片机功耗又极低，12毫安</text>
<text x="146.4" y="180.6">芯片就能工作，所以当使用这种模式</text>
<text x="146.4" y="183.1">对STC单片机下载程序时，此处的二</text>
<text x="146.4" y="185.6">极管和电阻不能省。</text>
</g>
</svg>
